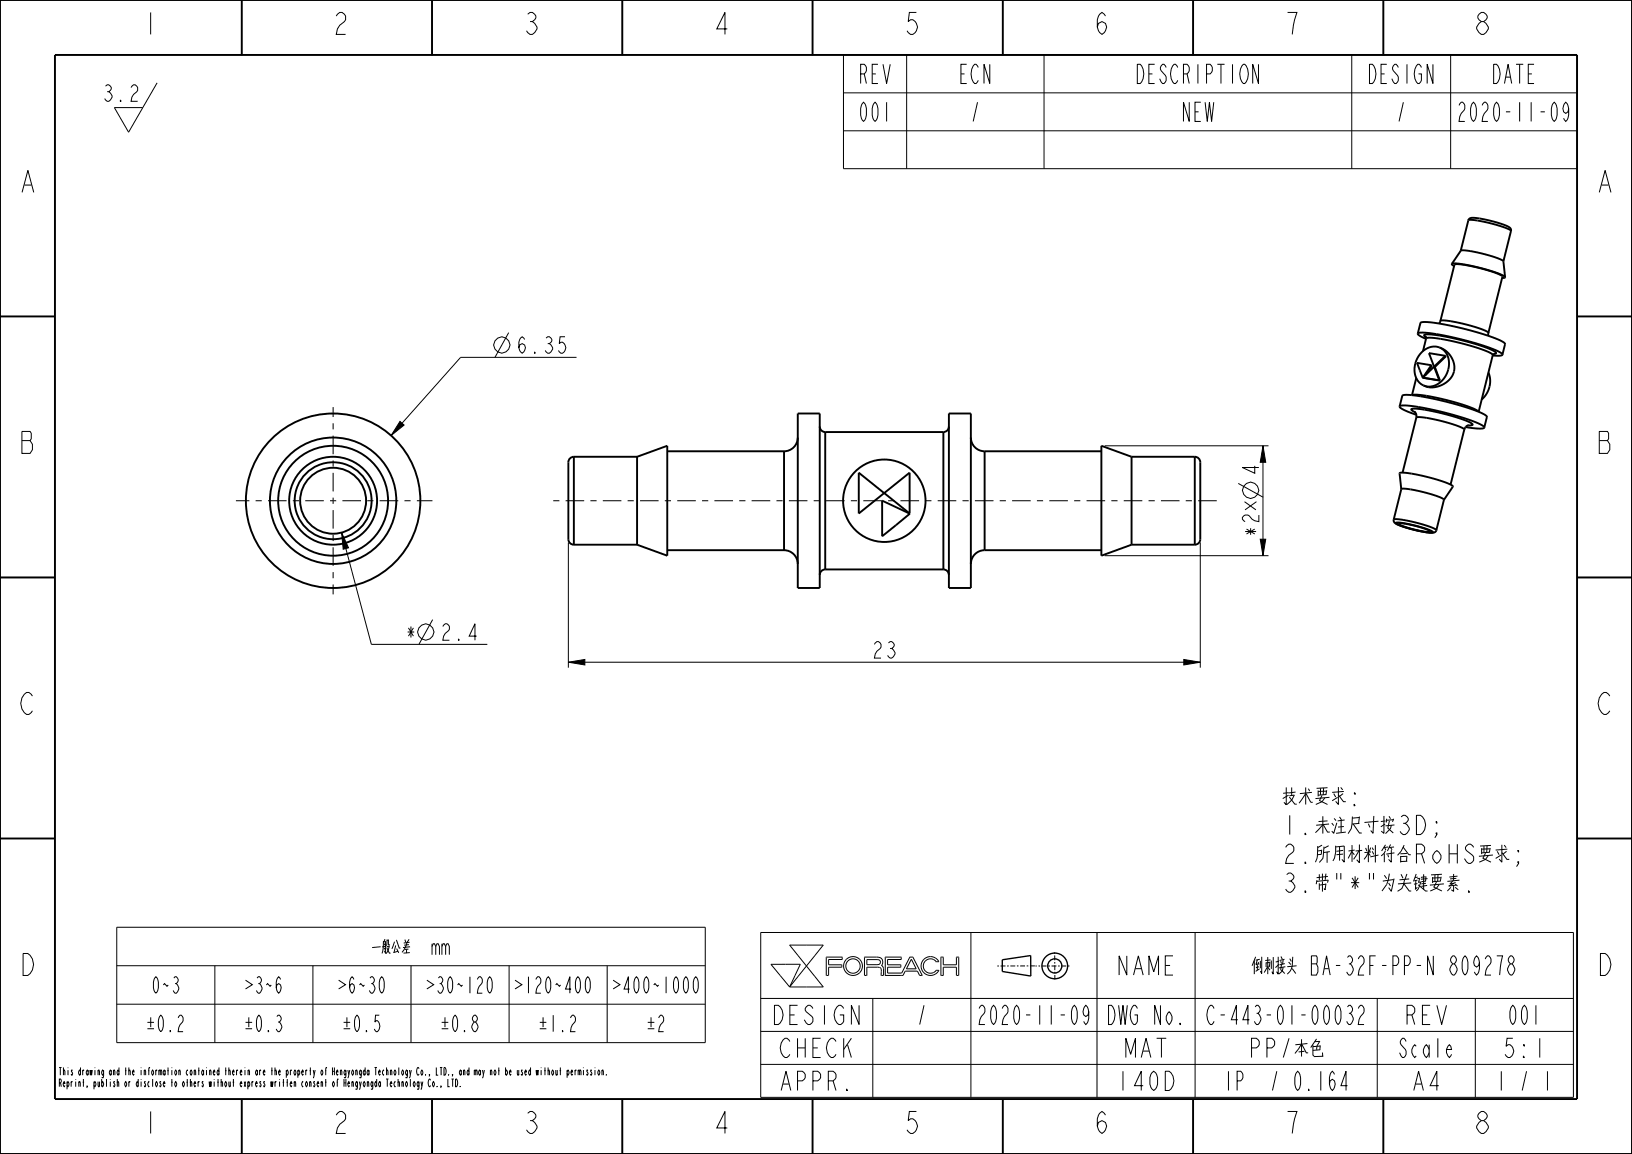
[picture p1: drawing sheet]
<svg xmlns="http://www.w3.org/2000/svg" width="297mm" height="210mm" viewBox="0 0 297 210" stroke-linecap="round" stroke-linejoin="round" font-family="sans-serif">
<g fill="none" stroke="#000" stroke-width=".18">
<path d="M19.2 15.7l.3-.3a.69 .69 0 0 1 .8 .8l-.5 .5a.9 .9 0 0 1 .6 1 .9 .9 0 0 1-.9 .7l-.4-.5M19.5 16.7h.3M21.9 18.2l.2 .2h-.2zM23.9 15.9l.4-.5h.3l.5 .5a1.16 1.16 0 0 1-.8 1.3l-.3 .5-.1 .7h1.2M28.6 15.1l-5.2 9-2.6-4.5h5.2M153.5 10h133.5v20.7h-133.5zM153.5 16.9h133.5M165 10v20.7M190 10v20.7M207 11.7a.96 .96 0 0 1 1 .9 2.6 2.6 0 0 1-.5 2.6h-.5zM229 11.7v3.5l-1-3.5v3.5M246 10v20.7"/>
<path d="M264 10v20.7M265.5 19.2l.4-.6h.3a1.25 1.25 0 0 1-.3 2l-.2 .6-.2 .9h1.1M285.5 19.8l-.2 .6-.3 .2a1.24 1.24 0 0 1 0-2 2.91 2.91 0 0 1 0 3.5l-.4-.6M153.5 23.8h133.5M72.8 76.7l.7 .7-2.3 1.9zM92.6 60.5l-2.5 4.5M102.8 61.3h-.9l-.1 1.2 .3-.2a1.01 1.01 0 0 1 .9 1 1.01 1.01 0 0 1-.9 1l-.5-.5M104.9 65h-21.1l-12.6 14.3M62.2 96.9l1.2 2.8-.9 .2zM62.2 96.9l5.4 20.4h21.1M103.4 98.7v22.8M201 81.1h29.8"/>
<path d="M218.4 98.7v22.8M225.3 88l4.5 2.5M229.3 98.1h1l-.5 3zM229.8 81.1l.5 3h-1zM229.8 81.1v20M78.7 112.8l-2.5 4.5M201 101.1h29.8M103.4 120.5l3-.5v1zM103.4 120.5h115M215.4 120l3 .5-3 .5zM21.2 168.7h107.1v21h-107.1zM21.2 175.7h107.1"/>
<path d="M39.1 175.7v14M56.9 175.7v14M74.8 175.7v14M78.6 172.2l.2-.5h.3l.2 .5v1.5M92.6 175.7v14M110.5 175.7v14M138.4 169.7h147.9v30h-147.9zM140.3 175.5h5.3l-1.9 4.1zM143.7 172h6.1l-3 3.8zM146.8 175.8l3 3.8h-6.1M146.8 175.8l-3.1 3.8M150.8 177.5v-1.5h2.4v-.4h-2.4v-1h2.4l.1-.4h-2.9v3.3h.4"/>
<path d="M157.8 174.6l2.1 .1 .3 .1v.4l-.4 .3h-2zM157.8 177.5v-1.5h1.9l.4 .1 .2 .2 .1 1.2h.4M160.8 177.5v-1.3l-.4-.5 .2-.6-.2-.7-.7-.2h-2.3l-.1 3.3h.5M164.3 177.5h.1M165.9 174.6l.8 1.7h-1.7zM166.1 174.2h-.5l-1.5 2.9h-2.6v-1.1h2.4v-.4h-2.4v-1h2.5v-.4h-2.9v3.3h3.2M166.1 174.2h.1M166.1 174.2l1.7 3.3h-.4l-.4-.8h-2.3l-.4 .8M170.4 175l-.7-.5h-.8l-.6 .5-.3 .8 .3 .8 .6 .4h.8l.7-.4M170.4 176.6h.1M170.4 175h.1M170.4 176.6h.4"/>
<path d="M170.4 175h.5l-.4-.5-.5-.3-.7-.1-.7 .1-.5 .4-.3 .5-.2 .5 .1 .7 .5 .8 1 .4 1-.2 .7-.7M170.8 176.6h.1M171.2 174.2h.5v1.4h2.4v-1.4h.4v3.3h-.4v-1.5h-2.4v1.5h-.5zM176.7 169.7v30M199.6 169.7v30M217.5 169.7v30M21.2 182.7h107.1M50.7 195.1h.3l-.1-.4a.68 .68 0 0 0 0 1l.1-.3M52.1 195.1l.2-.4a.58 .58 0 0 1-.1 1l-.1-.4M52.1 194.7v1.4M52.8 197.2h.3l-.1-.4a.68 .68 0 0 0 0 1l.1-.3M52.8 194.7v1"/>
<path d="M53.1 194.8l-.2-.1-.1 .3M53.5 197.1l.2-.3 .1 1M53.5 196.8v1M53.7 194.7a.68 .68 0 0 1 0 1 .68 .68 0 0 1 0-1zM54.2 195.1l.2-.4a.58 .58 0 0 1-.1 1l-.1-.4M54.2 194.7v1.4M54.9 195.1h.3l-.1-.4a.68 .68 0 0 0 0 1l.1-.3M55.2 196.9l-.1-.1a.68 .68 0 0 0 0 1l.1-.2M55.6 194.7v1M55.8 196.8a.68 .68 0 0 1 0 1 .68 .68 0 0 1 0-1zM55.9 194.8l-.2-.1-.1 .3M56.3 197.1l.2-.3 .1 1"/>
<path d="M56.3 194.8h.3M56.3 196.8v1M56.5 194.3v1.4M57 194.7l.2 .8-.2 .6M57.3 196.9l-.1-.1-.1 .1a.52 .52 0 0 1 0 .9l-.1-.3M57.4 194.7l-.2 .8M57.7 197.2h.3l-.1-.4a.68 .68 0 0 0 0 1l.1-.3M58.4 197.1l.2-.3 .1 1M58.4 196.8v1M58.6 194.7a.68 .68 0 0 1 0 1 .68 .68 0 0 1 0-1zM59.1 196.9h.3M59.2 194.8h.2"/>
<path d="M59.3 196.4v1.4M59.5 194.4l-.1-.1-.1 .2v1.2M60.7 196.8a.68 .68 0 0 1 0 1 .68 .68 0 0 1 0-1zM61.3 196.9h.2M61.6 196.5l-.1-.1-.1 .2v1.2M81.5 196.4v1.4h.4M82.4 196.4v1.4M82.9 196.4h.2a1.23 1.23 0 0 1 0 1.4h-.2zM83.7 197.6l.1 .2zM101.8 194.8h.3M102 194.3v1.4M103.2 195.1l.2-.4a.58 .58 0 0 1-.1 1l-.1-.4"/>
<path d="M103.2 194.7v1.4M103.9 195.1h.3l-.1-.4a.68 .68 0 0 0 0 1l.1-.3M104.6 194.7v1M104.9 194.8l-.2-.1-.1 .3M105.2 195l.2-.3 .1 1M105.2 194.7v1M105.5 195l.2-.3v1M106.2 194.3v.1M106.2 194.7v1M107 194.8l-.1-.1-.1 .1a.52 .52 0 0 1 0 .9l-.1-.3M107.7 194.8l-.1-.1-.1 .1a.52 .52 0 0 1 0 .9l-.1-.3M108.3 194.3v.1"/>
<path d="M108.3 194.7v1M109 194.7a.68 .68 0 0 1 0 1 .68 .68 0 0 1 0-1zM109.5 195l.2-.3 .1 1M109.5 194.7v1M110.3 195.5l.1 .2zM138.4 181.7h147.9M138.4 187.7h147.9M138.4 193.7h147.9M158.8 181.7v18M178.2 183.5l.4-.6h.2a1.25 1.25 0 0 1-.2 2.1l-.3 .6-.1 .8h1M198.1 184.1l-.1 .6-.4 .3a1.24 1.24 0 0 1 0-2.1 2.91 2.91 0 0 1 0 3.5l-.4-.5M220.9 183.5l-.4-.6a.98 .98 0 0 0-.7 .9 2.6 2.6 0 0 0 .5 2.6h.2l.4-.5"/>
<path d="M247.2 183.5l.4-.6h.2a1.25 1.25 0 0 1-.2 2.1l-.3 .6-.1 .8h1M250.6 181.7v18M268.5 181.7v18"/>
<circle cx="91.3" cy="62.8" r="1.47"/>
<circle cx="227.6" cy="89.3" r="1.47"/>
<circle cx="77.5" cy="115" r="1.47"/>
<circle cx="155.2" cy="175.8" r="1.31"/>
<circle cx="155.2" cy="175.8" r="1.71"/>
</g>
<path d="M72.8 76.7l.7 .7-2.3 1.9zM62.2 96.9l1.2 2.8-.9 .2zM229.8 81.1l.5 3h-1zM229.3 98.1h1l-.5 3zM103.4 120.5l3-.5v1zM215.4 120l3 .5-3 .5z" fill="#000"/>
<g fill="none" stroke="#000" stroke-width=".35">
<path d="M0 0h297v210h-297zM10 10h277v190h-277zM44 .1v10M78.6 .1v10M113.2 .1v10M147.9 .1v10M182.5 .1v10M217.1 .1v10M251.7 .1v10M0 57.6h10M261.9 58.9l5.9 1.3a18.6 18.6 0 0 1 6.1 2.3l-.5 2.1M261.9 58.9l-2-.3-1.3 .1-.6 2"/>
<path d="M262.1 58.4l2.6-10.2a13.1 13.1 0 0 1 5.4 .8l.6 .2a5.6 5.6 0 0 1 2.7 1.1l-2.5 10.3M262.1 58.4l-.2 .5M262.1 58.4a13.3 13.3 0 0 1 5.5 .9l1.1 .3a4.5 4.5 0 0 1 2.2 1M264.2 48a15.4 15.4 0 0 1 6 1l.3 .1a8.2 8.2 0 0 1 3.4 1.3M264.2 48l.4 .4M265.8 45.6l-1.6 2.4M265.8 45.6a18.6 18.6 0 0 1 6.8 1.4l1 .5 .3 2.9M267.2 40.1a1.24 1.24 0 0 1 1.6-.4l3.2 .7 2.6 .9a.68 .68 0 0 1 .4 .7M267.2 40.1l-1.4 5.5M267.2 40.1a13.8 13.8 0 0 1 5.6 1 4.6 4.6 0 0 1 2.2 .9M273.9 50.4l-.5 .2M275 42l-1.4 5.6"/>
<path d="M287 57.6h10M145.2 75.2h4v31.8h-4zM145.2 79.6a2.5 2.5 0 0 1-2.5 2.5M149.2 77.6a1 1 0 0 0 1 1M150.2 78.6h21.5M150.2 78.6v25M171.7 78.6v25M172.7 75.2h4v31.8h-4zM172.7 77.6a1 1 0 0 1-1 1M176.7 79.6a2.5 2.5 0 0 0 2.5 2.5M254.7 74l.5-2a5.9 5.9 0 0 1 3.4 .1l3.3 .7 3.5 .9a14.6 14.6 0 0 1 5.2 2.1l-.5 2M254.7 74l.1-.1a15.2 15.2 0 0 1 5.9 .7l3.3 .8a18.6 18.6 0 0 1 6.1 2.3v.1"/>
<path d="M254.7 74l.2 .2 .5 .4 2.4 .9M257 71.9a19.6 19.6 0 0 1 6.9 1.1l1.4 .4a10.2 10.2 0 0 1 3.8 1.5M257.4 74.9a1.09 1.09 0 0 1 .3 1.1M257.5 75l-.6-.3a.16 .16 0 0 1-.1-.2 .16 .16 0 0 1 .3-.1h1.2l1.9 .3 4.6 1.2a6.4 6.4 0 0 1 3.2 1.4l-.9 .1M257.7 68.8l-.7 3.1M257.7 76l-2.5 10M257.7 76a13.3 13.3 0 0 1 5.5 .9l1.1 .3a4.5 4.5 0 0 1 2.2 1M258 60.7l.4 .4 1.1 .6M258 60.7a5.9 5.9 0 0 1 3.4 .1l3.3 .7 3.5 .9a14.6 14.6 0 0 1 5.2 2.1v.1M258.9 68.7l.2 .1M259.1 68.8h.1M259.1 68.8l3 .5"/>
<path d="M259.5 61.4l-.2-.2a.19 .19 0 0 1-.1-.3 .19 .19 0 0 1 .3 0 38.1 38.1 0 0 1 12.6 3.1v.1a.19 .19 0 0 1 .1 .2 .19 .19 0 0 1-.2 .1h-.2M259.5 61.4h.1M259.5 61.3v.3M259.5 61.6l-.5 2.3M259.5 61.6a4.2 4.2 0 0 1 2.7 .1l5.7 1.3a9.3 9.3 0 0 1 3.8 1.6M260.5 66.5h.1l-1.2 1.7M260.5 66.5l-2.6-.5 1 2.7M260.5 66.5l-1.6 2.2M261 66.7l.1 .1M261 66.7l.9 2.5M261.1 66.8l1 2.5M261.9 69.2l.2 .1"/>
<path d="M263 64.7l.2 .1-2.1 2M263 64.7l-4.1 4 3 .5M263 64.7l-3-.4 1 2.4M266.5 78.2l-2.5 10M266.7 77.7h.1M266.7 77.7l-.2 .5M266.7 77.7l2.5 .3 .7-.1 .2-.1M267.3 77.4l-.6 .3M270.9 60.6v.5M271.7 64.6l-2.6 10.3M271.9 64.4l-.2 .2M273.4 64.6l-.4 .1h-1.3"/>
<path d="M104.4 83.1a1 1 0 0 0-1 1v14a1 1 0 0 0 1 1M104.4 83.1v16M104.4 99.1h11.5M104.4 83.1h11.5M115.9 83.1v16M115.9 83.1l5.5-2v20l-5.5-2M121.4 82.1h21.3M142.7 82.1v18M156.3 86v7.4l9.2-7.4v7.4zM160.5 91.1l5.1 2.4-5.1 4.1zM179.2 82.1h21.2M179.2 82.1v18"/>
<path d="M205.9 83.1l-5.5-2v20l5.5-2M205.9 83.1v16M205.9 99.1h11.5M205.9 83.1h11.5M217.4 83.1v16M217.4 83.1a1 1 0 0 1 1 1v14a1 1 0 0 1-1 1M253.6 94.6a1.21 1.21 0 0 0 1.2 1l3 .9 2.6 .5a.81 .81 0 0 0 1-.5M253.6 94.6a13.8 13.8 0 0 1 5.6 .9 4.6 4.6 0 0 1 2.2 1M254 95.1h.5l1.4 .2 3.2 .8a2.45 2.45 0 0 1 1.7 .8l-1.9-.2-3.2-.7a2.94 2.94 0 0 1-1.7-.9zM254.5 95.3l1.6 .1 2.8 .7a1.8 1.8 0 0 1 1.4 .7l-1.7-.2-2.7-.6a2.22 2.22 0 0 1-1.4-.7zM255 89l-.3-2.9a4.4 4.4 0 0 1 2.7 .2l3.6 .8a6.9 6.9 0 0 1 3.4 1.5l-1.6 2.4M255 89a13.8 13.8 0 0 1 5.6 1 4.3 4.3 0 0 1 2.2 1"/>
<path d="M255 89l-1.4 5.6M262.8 91l-1.4 5.5M0 105.1h10M121.4 100.1h21.3M142.7 100.1a2.5 2.5 0 0 1 2.5 2.5M150.2 103.6h21.5M150.2 103.6a1 1 0 0 0-1 1M171.7 103.6a1 1 0 0 1 1 1M179.2 100.1h21.2M179.2 100.1a2.5 2.5 0 0 0-2.5 2.5M287 105.1h10M0 152.6h10"/>
<path d="M287 152.6h10M44 200.1v10M78.6 200.1v10M113.2 200.1v10M147.9 200.1v10M182.5 200.1v10M217.1 200.1v10M251.7 200.1v10"/>
<circle cx="60.6" cy="91.1" r="15.9"/>
<circle cx="60.6" cy="91.1" r="11.5"/>
<circle cx="60.6" cy="91.1" r="10"/>
<circle cx="60.6" cy="91.1" r="8"/>
<circle cx="60.6" cy="91.1" r="7"/>
<circle cx="60.6" cy="91.1" r="6"/>
</g>
<g fill="none" stroke="#000" stroke-width=".25">
<path d="M187.6 173.9v3.7l-5.2-.8v-2.1l5.2-.8"/>
<circle cx="192" cy="175.8" r="2.34"/>
<circle cx="192" cy="175.8" r="1.29"/>
</g>
<path d="M181.5 175.8h6.8M191.9 173.3l.1 5M194.6 175.8h-6.2" fill="none" stroke="#000" stroke-width=".18" stroke-dasharray=".3 .3 .9 .3" stroke-linecap="butt"/>
<!-- layer: 02___PRT_ALL_AXES -->
<path d="M221.4 91.1h-121" fill="none" stroke="#000" stroke-width=".18" stroke-dasharray="1.1 1.1 3.4 1.1" stroke-dashoffset="2.3" stroke-linecap="butt"/>
<g fill="none" stroke="#000" stroke-width=".35">
<path d="M262 63.3a3.6 3.6 0 0 1 2.6 3.1 3.6 3.6 0 0 1-2 3.5 3.8 3.8 0 0 1-3.5 .3M262 63.3a3.6 3.6 0 0 0-4.5 3.2 3.2 3.2 0 0 0 1.6 3.7M262 63.3a3.6 3.6 0 0 1 .9 5.4 3.2 3.2 0 0 1-3.8 1.5M270.9 67.8a4.4 4.4 0 0 1-1.3 4.9"/>
<circle cx="160.9" cy="91.1" r="7.5"/>
</g>
<path d="M60.6 91.1v17.1M60.6 91.1v-17M60.6 91.1h-17.7M60.6 91.1h18.1" fill="none" stroke="#000" stroke-width=".18" stroke-dasharray="1.1 1.1 3.4 1.1" stroke-dashoffset=".6" stroke-linecap="butt"/>
<g font-size="5.2">
<text x="26.1" y="6.3">1</text>
<text x="60.7" y="6.3">2</text>
<text x="95.4" y="6.3">3</text>
<text x="130" y="6.3">4</text>
<text x="164.6" y="6.3">5</text>
<text x="199.2" y="6.3">6</text>
<text x="233.9" y="6.3">7</text>
<text x="268.5" y="6.3">8</text>
<text x="3.8" y="35">A</text>
<text x="290.8" y="35">A</text>
<text x="3.8" y="82.5">B</text>
<text x="290.8" y="82.5">B</text>
<text x="3.8" y="130">C</text>
<text x="290.8" y="130">C</text>
<text x="3.8" y="177.5">D</text>
<text x="290.8" y="177.5">D</text>
<text x="26.1" y="206.3">1</text>
<text x="60.7" y="206.3">2</text>
<text x="95.4" y="206.3">3</text>
<text x="130" y="206.3">4</text>
<text x="164.6" y="206.3">5</text>
<text x="199.2" y="206.3">6</text>
<text x="233.9" y="206.3">7</text>
<text x="268.5" y="206.3">8</text>
</g>
<g font-size="4.6">
<text x="156.7" y="15.2">REV</text>
<text x="174.9" y="15.2">ECN</text>
<text x="208.6" y="15.2">DESCRIPTION</text>
<text x="249.9" y="15.2">DESIGN</text>
<text x="272.1" y="15.2">DATE</text>
<text x="156.7" y="22.1">001</text>
<text x="176.6" y="22.1">/</text>
<text x="215.4" y="22.1">NEW</text>
<text x="254.1" y="22.1">/</text>
<text x="267" y="22.1">2020-11-09</text>
<text x="233.2" y="146.6">技术要求:</text>
<text x="233.2" y="151.9">1.未注尺寸按3D;</text>
<text x="233.2" y="157.1">2.所用材料符合RoHS要求;</text>
<text x="233.2" y="162.4">3.带&quot;*&quot;为关键要素.</text>
<text x="204" y="177.4">NAME</text>
<text x="228.9" y="177.4">倒刺接头 BA-32F-PP-N 809278</text>
<text x="141.8" y="186.4">DESIGN</text>
<text x="166.9" y="186.4">/</text>
<text x="179.6" y="186.4">2020-11-09</text>
<text x="202.6" y="186.4">DWG No.</text>
<text x="222.1" y="186.4">C-443-01-00032</text>
<text x="256.2" y="186.4">REV</text>
<text x="274.9" y="186.4">001</text>
<text x="143" y="192.4">CHECK</text>
<text x="205.2" y="192.4">MAT</text>
<text x="227.6" y="192.4">PP /本色</text>
<text x="255.3" y="192.4">Scale</text>
<text x="274" y="192.4">5:1</text>
<text x="143" y="198.4">APPR.</text>
<text x="204" y="198.4">140D</text>
<text x="222.9" y="198.4">IP</text>
<text x="230.9" y="198.4">/</text>
<text x="236.1" y="198.4">0.164</text>
<text x="257.3" y="198.4">A4</text>
<text x="272.4" y="198.4">1</text>
<text x="276.6" y="198.4">/ 1</text>
</g>
<g font-size="3.9">
<text x="93.8" y="64.3">6.35</text>
<text x="229.1" y="86.7" transform="rotate(-90 229.1 86.7)">4</text>
<text x="229.1" y="97.9" transform="rotate(-90 229.1 97.9)">*2×</text>
<text x="73.6" y="116.5">*</text>
<text x="80" y="116.5">2.4</text>
<text x="158.5" y="119.8">23</text>
<text x="66" y="173.7">一般公差</text>
<text x="80.6" y="173.7">mm</text>
<text x="28" y="180.7">0~3</text>
<text x="44.4" y="180.7">＞3~6</text>
<text x="61.5" y="180.7">＞6~30</text>
<text x="77.9" y="180.7">＞30~120</text>
<text x="94.3" y="180.7">＞120~400</text>
<text x="112.1" y="180.7">＞400~1000</text>
<text x="26.5" y="187.7">±0.2</text>
<text x="44.4" y="187.7">±0.3</text>
<text x="62.2" y="187.7">±0.5</text>
<text x="80.1" y="187.7">±0.8</text>
<text x="97.9" y="187.7">±1.2</text>
<text x="117.2" y="187.7">±2</text>
</g>
<g font-size="1.8">
<text x="10.6" y="195.7">This drawing and the information contained therein are the property of</text>
<text x="10.6" y="197.8">Reprint, publish or disclose to others without express written consent of</text>
<text x="60.3" y="195.7">Hengyongda Technology Co., LTD., and may not be used without permission.</text>
<text x="62.4" y="197.8">Hengyongda Technology Co., LTD.</text>
</g>
</svg>
